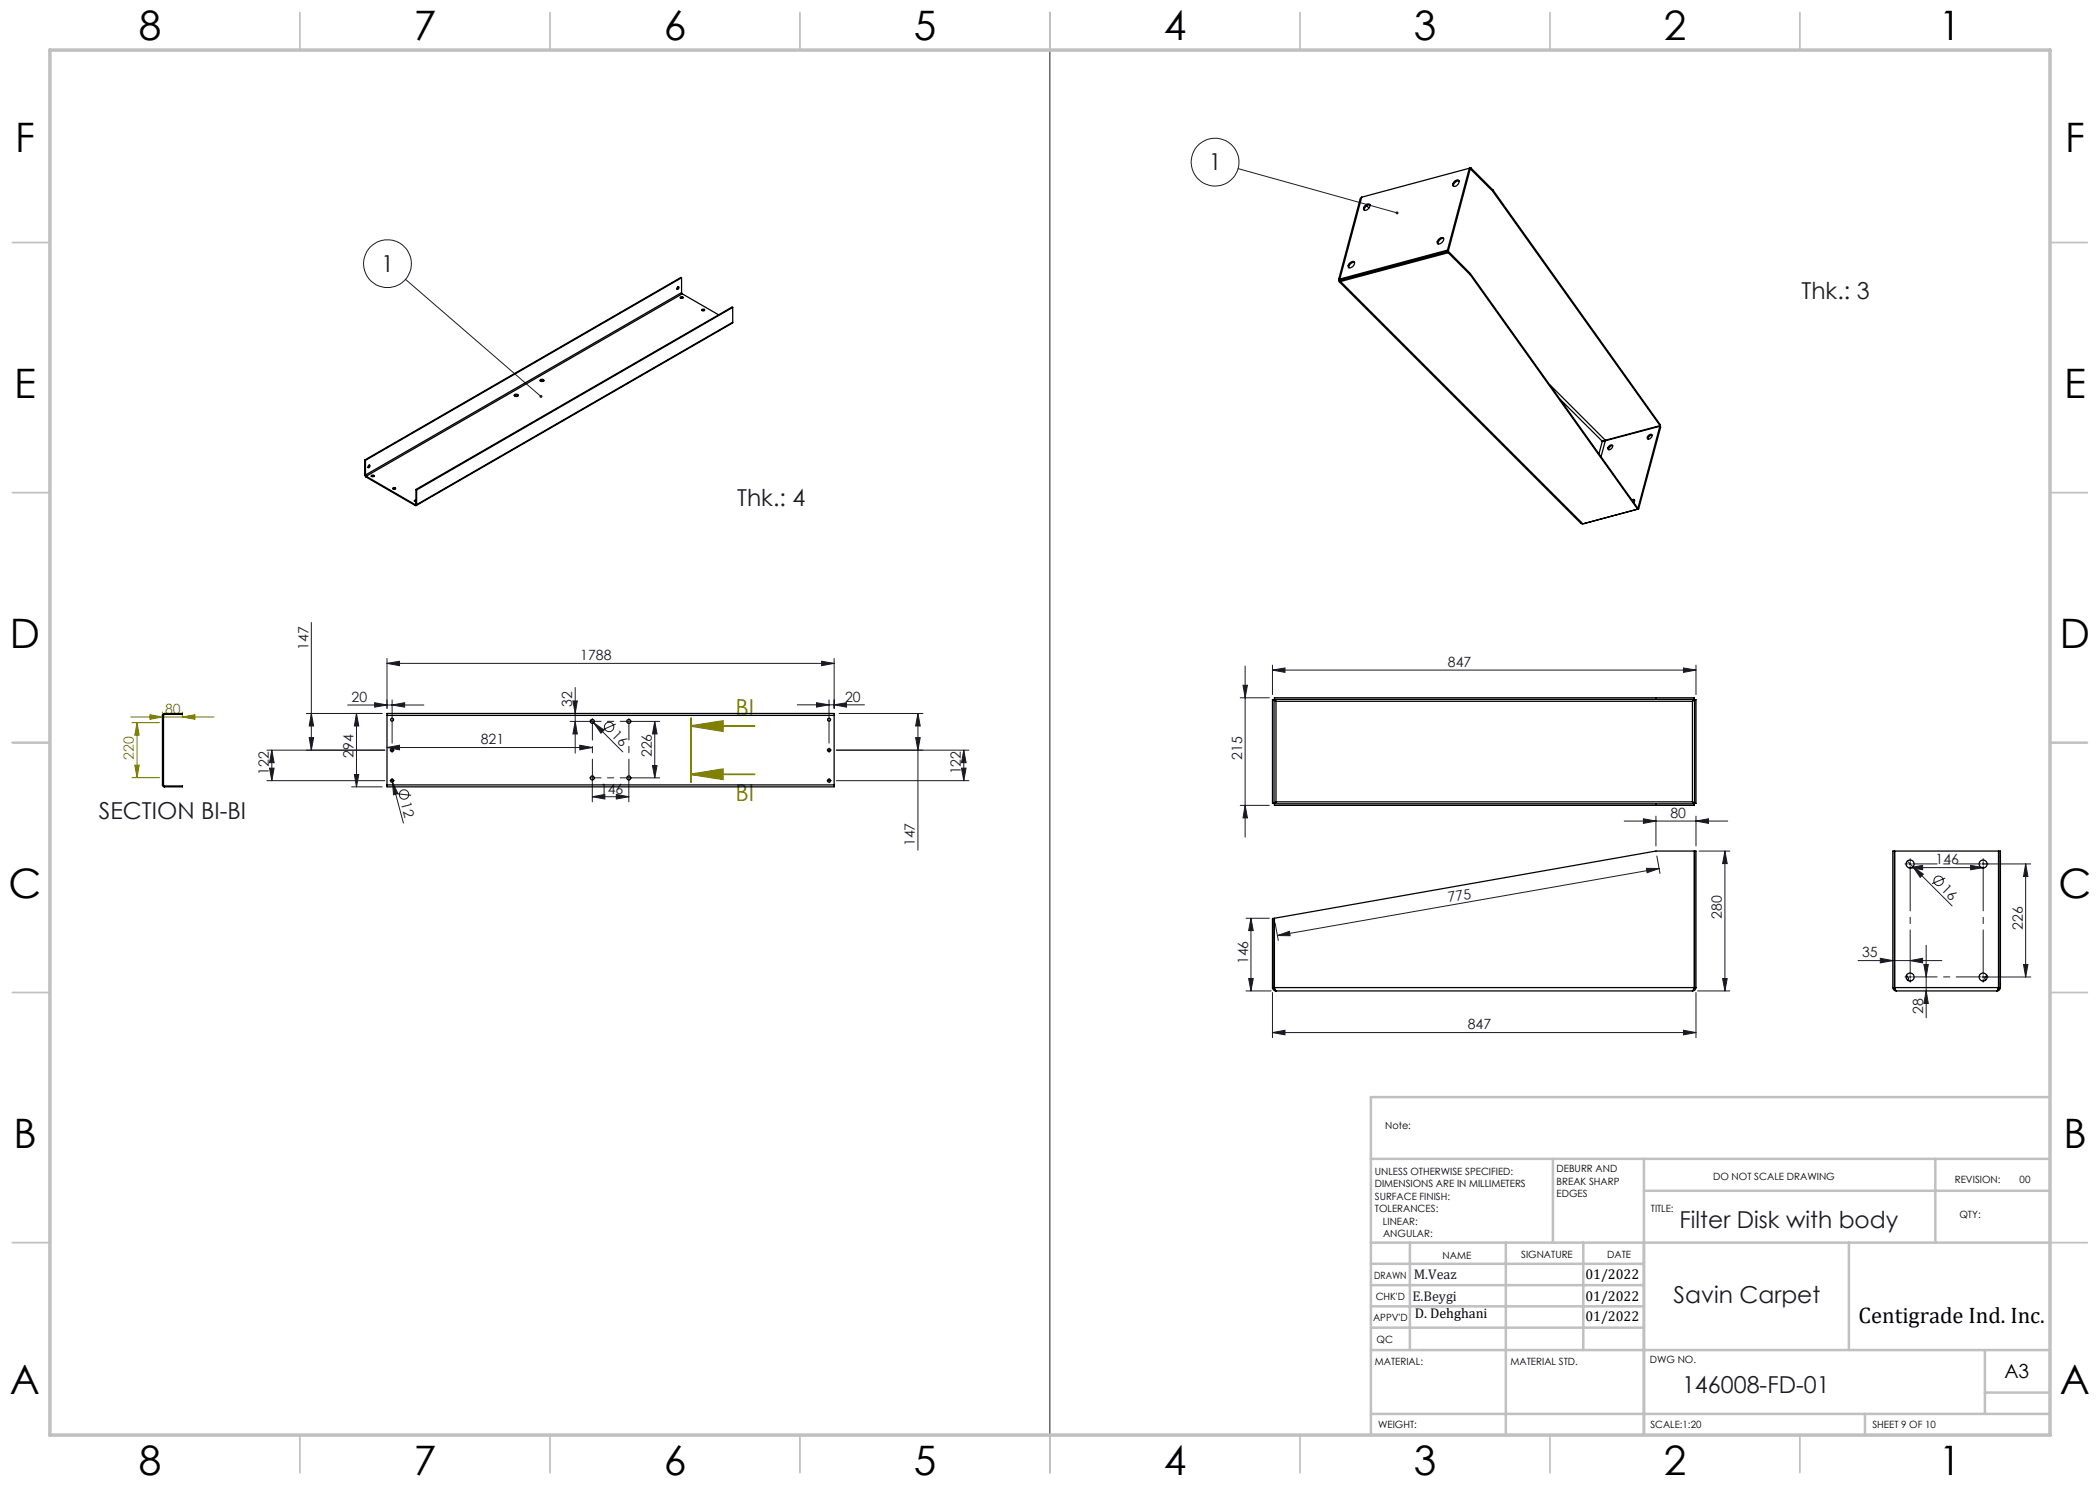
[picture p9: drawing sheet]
<svg xmlns="http://www.w3.org/2000/svg" width="420mm" height="297mm" viewBox="0 0 420 297" stroke-linecap="round" stroke-linejoin="round" font-family="sans-serif">
<g fill="none" stroke="#191924" stroke-width=".2">
<path d="M210 10v277M247.6 33.7l31.8 8.9M81.1 55.9l27.1 23.4M62.3 124.5v25.5M77.4 132.7l2.5-.4v.8zM77.4 131.7v10M77.4 132.7h89.4M78.4 140v8.6M115 137.5v13.1M164.3 132.3l2.5 .4-2.5 .4zM165.8 140v8.6M166.8 131.7v10"/>
<path d="M248 139.6h5.9M248.6 137.1h.9l-.5 2.5zM249 133.2v34.2M254.5 134l2.5-.4v.9zM254.5 133v5.9M254.5 134h84.7M336.7 133.6l2.5 .4-2.5 .5zM339.2 133v5.9M53.4 150h23.6M53.4 156.1h23.6M53.9 153.6h.9l-.4 2.5zM54.4 150v6.1"/>
<path d="M54.4 150l.4 2.5h-.9zM61.3 142.7h15.1M61.8 147.5h.9l-.4 2.5zM62.3 142.7l.4 2.5h-.9zM69.5 141h15.3M70.3 157.4h6.1M70.9 154.9h.9l-.5 2.5zM71.3 142.7l.5 2.5h-.9zM71.3 142.7v14.7M74.9 140.5l2.5 .5-2.5 .4zM77.4 149.5l2.5-.5v1zM77.4 149.5h41.1"/>
<path d="M78.3 150h.2M78.3 156.1h.2M78.4 155.9l.1 .5M78.4 141l2.5-.5v.9zM78.4 149.9v.3M78.4 156v.3M78.5 156.4l1.1 2.3-.9 .3zM78.5 156.4l2.2 8.2M79.4 158.7l2.8 .4M114 144.3h4M114.6 140.2h.9l-.5 2.5zM115 144.3l.5 2.5h-.9z"/>
<path d="M116 149l2.5 .5-2.5 .5zM118.2 144l6.4 6.4M118.3 144.3h.3M118.5 159.3l2.5-.4v.9zM118.5 156.1v4.3M118.5 159.3h7.3M118.5 144.2v.2M118.7 144.6l2.1 1.4-.6 .6zM123.2 144.8l-2.7 1.2M123.3 158.9l2.5 .4-2.5 .5zM125.8 156.1v4.3M126.2 144.3h5.7"/>
<path d="M126.2 155.6h5.7M130.5 153.1h.9l-.4 2.5zM131 144.3l.4 2.5h-.9zM131 144.3v11.3M159.5 141h13.4M163.3 140.5l2.5 .5-2.5 .4zM165.7 150h.2M165.7 156.1h.2M165.8 149.9v.3M165.8 156v.3M166.8 141l2.5-.5v.9zM167.3 150h26.5"/>
<path d="M167.3 156.1h26.5M167.8 142.7h16.8M183.1 147.5h.9l-.4 2.5zM183.6 142.7v27.3M183.6 142.7l.4 2.5h-.9zM192.3 153.6h.9l-.4 2.5zM192.8 150l.4 2.5h-.9zM192.8 150v6.1M248 161.1h5.9M249 161.1l.5 2.5h-.9zM324.8 164.2h20.7M328.7 163.8l2.5 .4-2.5 .5z"/>
<path d="M329.3 173.7h2.5l-2.4 .9zM331.2 163.2v6M331.4 171.2l.6 3.5M331.8 173.7l-76.3 13.4M339.2 164.2l2.5-.4v.9zM339.2 163.2v6M339.8 170.2h6.2M345 170.2l.4 2.5h-.9zM345 170.2v28M381.5 172.2l8.9 9M381.8 172.8h.5M382 173.5l2.5-.4v.9z"/>
<path d="M382 172.5v.5M382 173.5h14.6M382.6 173.4l2.1 1.4-.7 .7zM389 175.6l-2.6 1.1M394.1 173.1l2.5 .4-2.5 .5zM396.6 172.8h9.6M396.6 172.5v.4M405.1 172.8v22.6M405.1 172.8l.5 2.5h-.9zM249.2 198.2h5M249.2 183.7h4.7M249.7 195.7h.9l-.4 2.5z"/>
<path d="M250.2 183.7v14.5M250.2 183.7l.4 2.4h-.9zM254.5 198.5v9M255 184.6l.7 3.5M255.5 187.1l2.4-.8 .1 .8zM339.2 198.5v9M339.5 198.2h6.5M344.5 195.7h.9l-.4 2.5zM371.6 192.1h16.8M376.1 191.7l2.5 .4-2.5 .5zM382 192.1l2.5-.4v.9zM384.8 192.9h.9l-.5 2.5z"/>
<path d="M385.2 189.1v14.4M385.2 198.2l.5 2.5h-.9zM396.6 195.4h9.6M404.7 192.9h.9l-.5 2.5zM254.5 206.5l2.5-.4v.9zM254.5 206.5h84.7M336.7 206.1l2.5 .4-2.5 .5z"/>
<circle cx="243" cy="32.4" r="4.8"/>
<circle cx="77.5" cy="52.7" r="4.8"/>
<circle cx="80.8" cy="158.9" r=".93"/>
<circle cx="121.8" cy="145.4" r=".94"/>
<circle cx="387.7" cy="176.2" r=".95"/>
</g>
<path d="M138.2 145.2l6.4-1v2zM138.2 154.9l6.4-1.1v2.1zM138.2 145.2h12.7M138.2 143.6v12.9M138.2 154.9h12.7" fill="none" stroke="#808000" stroke-width=".35"/>
<path d="M26.1 143.4h16.7M26.4 144.5h5.5M26.4 155.5h5.5M27 153h.8l-.4 2.5zM27.4 144.5l.4 2.5h-.8zM27.4 144.5v11M30 142.9l2.5 .5-2.5 .5zM32.5 142.4v1.5M36.5 143.4l2.5-.5v1zM36.5 142.4v1.1" fill="none" stroke="#808000" stroke-width=".2"/>
<g fill="none" stroke="#191924" stroke-width=".2" stroke-dasharray="15.2 1.3 1.3 1.3">
<path d="M78.2 150h-.2M78.2 156.1h-.2M78.4 150.3v.1M78.4 149.8v-.2M78.4 156.4v.1M78.4 155.9v-.2M78.7 150h.2M78.7 156.1h.2M118.2 144.3h-.2M118.2 155.6h-.2M118.5 144v-.3M118.5 155.6h-.1"/>
<path d="M118.5 155.6v.1M118.5 155.6h.1M118.5 155.6v-.2M118.5 155.8v.3M125.8 155.6h-.1M125.8 155.6v.1M125.8 155.6h.1M125.8 155.6v-.2M125.8 155.8v.3M125.8 144.3h-.1M125.8 144.3v.1M125.8 144.3h.1"/>
<path d="M125.8 144.3v-.2M125.8 144v-.3M126 155.6h.3M126 144.3h.3M165.6 150h-.2M165.6 156.1h-.2M165.8 150.3v.1M165.8 149.8v-.2M165.8 156.4v.1M165.8 155.9v-.2M166.1 150h.2M166.1 156.1h.2"/>
<path d="M381.5 172.8h-.5M382 172.3v-.6M396.6 172.8v-.3M396.6 172.8h-.2M396.6 172.8v.2M396.6 172.8h.3M396.6 172.3v-.6M397.1 172.8h.6M381.5 195.4h-.5M382 195.4v-.3M382 195.4h-.2M382 195.4v.2"/>
<path d="M382 195.4h.3M382 195.9v.5M396.6 195.4v-.3M396.6 195.4h-.2M396.6 195.4v.2M396.6 195.4h.3M396.6 195.9v.5M397.1 195.4h.6"/>
</g>
<path d="M382.5 172.8h13.6M382.5 195.4h13.6" fill="none" stroke="#191924" stroke-width=".2" stroke-dasharray="15.2 1.3 1.3 1.3" stroke-dashoffset="10.3"/>
<path d="M382 194.9v-21.6M396.6 194.9v-21.6" fill="none" stroke="#191924" stroke-width=".2" stroke-dasharray="15.2 1.3 1.3 1.3" stroke-dashoffset="6.3"/>
<path d="M118.5 155.3v-10.8M125.8 155.3v-10.8" fill="none" stroke="#191924" stroke-width=".2" stroke-dasharray="15.2 1.3 1.3 1.3" stroke-dashoffset="11.7"/>
<path d="M125.5 155.6h-6.8M125.5 144.3h-6.8" fill="none" stroke="#191924" stroke-width=".2" stroke-dasharray="15.2 1.3 1.3 1.3" stroke-dashoffset="13.7"/>
<g fill="none" stroke="#c0c0c0" stroke-width=".35">
<path d="M60 2.5v7.5M110 2.5v7.5M160 2.5v7.5M210 2.5v7.5M260 2.5v7.5M310 2.5v7.5M360 2.5v7.5M2.5 48.5h7.5M410 48.5h7.5M2.5 98.5h7.5M410 98.5h7.5M2.5 148.5h7.5"/>
<path d="M410 148.5h7.5M2.5 198.5h7.5M410 198.5h7.5M2.5 248.5h7.5M410 248.5h7.5M60 287v7.5M110 287v7.5M160 287v7.5M210 287v7.5M260 287v7.5M310 287v7.5M360 287v7.5"/>
</g>
<g fill="none" stroke="#c0c0c0" stroke-width=".5">
<path d="M410 219.4h-135.8v67.4M274.2 231.8h135.8M310.6 231.8v16.7M328.8 231.8v55.2M328.8 238.2h81.2M387.1 231.8v16.7M274.2 248.5h135.8M274.2 257h54.6M274.2 252.8h54.6M282 248.5v21.5M301.2 248.5v38.3M316.7 248.5v21.5"/>
<path d="M369.8 248.5v21.5M274.2 265.5h54.6M274.2 261.3h54.6M274.2 270h135.8M397 270v12.8M397 278.5h13M274.2 282.8h135.8M373 282.8v4.2"/>
</g>
<path d="M10 10h400v277h-400z" fill="none" stroke="#c0c0c0" stroke-width=".7"/>
<path d="M138.2 145.2l6.4-1v2zM138.2 154.9l6.4-1.1v2.1z" fill="#808000"/>
<path d="M107.9 79.1v.3a.28 .28 0 0 0 .2 .2 .28 .28 0 0 0 .3-.1l-.2-.2 .2 .2a.3 .3 0 0 0 0-.4 .3 .3 0 0 0-.5 0zM279.2 42.4v.3a.27 .27 0 0 0 .2 .2 .27 .27 0 0 0 .3-.3h-.3h.3l-.1-.2z" fill="#191924"/>
<g fill="#808000">
<path d="M30 142.9l2.5 .5-2.5 .5zM36.5 143.4l2.5-.5v1z"/>
<path d="M27.4 144.5l.4 2.5h-.8zM27 153h.8l-.4 2.5z"/>
</g>
<g fill="#191924">
<path d="M78.5 156.4l1.1 2.3-.9 .3z"/>
<path d="M382.6 173.4l2.1 1.4-.7 .7z"/>
<path d="M118.7 144.6l2.1 1.4-.6 .6z"/>
<path d="M336.7 133.6l2.5 .4-2.5 .5zM254.5 134l2.5-.4v.9z"/>
<path d="M77.4 132.7l2.5-.4v.8zM164.3 132.3l2.5 .4-2.5 .4zM163.3 140.5l2.5 .5-2.5 .4zM166.8 141l2.5-.5v.9z"/>
<path d="M328.7 163.8l2.5 .4-2.5 .5zM339.2 164.2l2.5-.4v.9z"/>
<path d="M116 149l2.5 .5-2.5 .5zM77.4 149.5l2.5-.5v1zM123.3 158.9l2.5 .4-2.5 .5zM118.5 159.3l2.5-.4v.9zM78.4 141l2.5-.5v.9zM74.9 140.5l2.5 .5-2.5 .4zM382 192.1l2.5-.4v.9zM376.1 191.7l2.5 .4-2.5 .5z"/>
<path d="M394.1 173.1l2.5 .4-2.5 .5zM382 173.5l2.5-.4v.9z"/>
<path d="M336.7 206.1l2.5 .4-2.5 .5zM254.5 206.5l2.5-.4v.9z"/>
<path d="M329.3 173.7h2.5l-2.4 .9zM255.5 187.1l2.4-.8 .1 .8z"/>
<path d="M115 144.3l.5 2.5h-.9zM114.6 140.2h.9l-.5 2.5zM61.8 147.5h.9l-.4 2.5zM62.3 142.7l.4 2.5h-.9zM183.1 147.5h.9l-.4 2.5zM183.6 142.7l.4 2.5h-.9z"/>
<path d="M248.6 137.1h.9l-.5 2.5zM249 161.1l.5 2.5h-.9z"/>
<path d="M405.1 172.8l.5 2.5h-.9zM404.7 192.9h.9l-.5 2.5zM384.8 192.9h.9l-.5 2.5zM385.2 198.2l.5 2.5h-.9z"/>
<path d="M344.5 195.7h.9l-.4 2.5zM345 170.2l.4 2.5h-.9z"/>
<path d="M71.3 142.7l.5 2.5h-.9zM70.9 154.9h.9l-.5 2.5zM192.8 150l.4 2.5h-.9zM192.3 153.6h.9l-.4 2.5zM131 144.3l.4 2.5h-.9zM130.5 153.1h.9l-.4 2.5zM54.4 150l.4 2.5h-.9zM53.9 153.6h.9l-.4 2.5z"/>
<path d="M250.2 183.7l.4 2.4h-.9zM249.7 195.7h.9l-.4 2.5z"/>
</g>
<g fill="none" stroke="#000" stroke-width=".25">
<path d="M272.3 39.4l-.2 .2-4.4 16.3M272.3 39.4l-4.3 16.4M290.9 36.3a.51 .51 0 0 1 .5-.3 .51 .51 0 0 1 .4 .3 .9 .9 0 0 1-1.2 .8v-.4zM291.8 36.2a1.03 1.03 0 0 0-1.1 1.1M293.9 33.7l.1 .1M293.9 33.7l-4.4 16.3M293.9 33.7l-21.6 5.7M294 33.8l-4.3 16.4M294 33.8h.1M294.1 33.8l4.4 4.4M294.2 33.6l-.3 .1M294.2 33.6l-.1 .2"/>
<path d="M294.2 33.6l4.4 4.4M298.5 38.2l33.5 46.9M298.6 38l-.1 .2M298.6 38l33.4 46.9v.2M135.5 57.4a.25 .25 0 0 1 .3 .3 .25 .25 0 0 1-.4 .2zM135.6 57.4v.2l-.2 .2M136.1 59.6h.5M136.1 59.4h.1a.24 .24 0 0 1 .4 0 .24 .24 0 0 1 0 .3 .24 .24 0 0 1-.4 0l-.2-.2zM136.3 58.5l.2 .3M136.3 55.6l-63.2 36.5M136.3 55.6v2.9M136.3 58.5l-63.2 36.5"/>
<path d="M136.3 55.6l-.1-.1-63.2 36.5M136.5 58.8l7.2 4.2M136.5 58.8l-63.3 36.4M267.8 56.3l48.4 48.4 .4 .1M267.9 56.1l-.1 .2h.3M268 55.8l-.3 .1 .2 .2M268 55.8l.1 .2M268.1 56l-.1 .1h.1M268.1 56.3l48.5 48.5M268.1 56l-.2 .1M268.1 56v.1M268.1 56h-.1h.1"/>
<path d="M268.1 56.1v.2M268.1 56h.1M270 52.6a.54 .54 0 0 1 .9 0 .94 .94 0 0 1-1.2 .8l-.1-.3zM270.9 52.5a1.08 1.08 0 0 0-1.1 1M272.9 41.2a.58 .58 0 0 1 .5-.4 .58 .58 0 0 1 .6 .3v.1a.92 .92 0 0 1-1.3 .7zM273.3 41.1l.5 .5M274 41a.91 .91 0 0 0-1.1 1M283.9 51.7l.1 .1M284.6 51.6h.1M287.8 47.8a.48 .48 0 0 1 .6-.3 .48 .48 0 0 1 .3 .5l-.1 .2a.74 .74 0 0 1-1.2 .4v-.3zM288.7 47.7a1.08 1.08 0 0 0-1.1 1.1M289.5 50l.2 .2"/>
<path d="M289.5 50l-21.5 5.8M289.6 50.5l4.4 4.5M289.6 50.5l-21.5 5.8M289.7 50.2l-21.6 5.8M289.7 50.3l-.1 .2M289.7 50.3l4.4 4.4M289.7 50.3l-21.6 5.8M294 55l33.5 46.8 .1-.2M294.1 54.7l-.1 .3M294.1 54.7l33.5 46.9M102.9 79a.36 .36 0 0 1 .4-.2 .36 .36 0 0 1 .2 .4l-.5 .1zM102.9 79.2l.3-.2 .4 .2"/>
<path d="M108 76l.4-.2a.29 .29 0 0 1 .3 .1 .29 .29 0 0 1 0 .4 .29 .29 0 0 1-.4 0l-.2-.1zM108 76.2l.3-.2 .5 .2M140.4 61.9l.1-.1a.25 .25 0 0 1 .4 .1 .25 .25 0 0 1-.1 .3 .25 .25 0 0 1-.3 0zM140.4 62.1l.2-.1 .3 .1M146.5 64.4v.2l-63.2 36.5M146.5 61.5l-63.2 36.5M146.5 61.5v2.9M146.5 64.4l-63.2 36.5M146.5 61.5l-.1-.1-63.2 36.5M310.1 77l11 11M312 79.9l8.5 8.4M73 94.9l.2 .5"/>
<path d="M73 92v2.9M73 92l.1 .1M73 94.9l.1 .1M73.1 95l.1 .2M73.1 92.1v2.9M73.2 95.2l9.8 5.7M73.2 95.4l9.8 5.7M73.2 95.2v.2M73.7 93.1h.1a.25 .25 0 0 1 .2 .3 .25 .25 0 0 1-.4 .1zM73.8 93v.4l-.2 .1M74.2 95.2a.26 .26 0 0 1 .4-.2 .26 .26 0 0 1 .1 .3l-.3 .1zM74.3 95.3l.2-.1 .3 .1"/>
<path d="M78.6 97.8h.5M78.6 97.5h.1a.24 .24 0 0 1 .4 0 .24 .24 0 0 1-.1 .4 .24 .24 0 0 1-.3-.1zM83.2 97.9v3M83.2 97.9l.1 .1M83.3 98v2.9M320.5 88.3l-.7 2.4M321.1 88l-.6 .3M321.1 88.2l-.6 .1M321.1 88.2l-.9 3.1M321.8 89.2a.39 .39 0 0 1 .6-.2 .39 .39 0 0 1 0 .6 .43 .43 0 0 1-.4 .4 .43 .43 0 0 1-.4-.3zM322.5 89.1a.84 .84 0 0 0-.8 .9M326.4 100a.34 .34 0 0 1 .5 0 .34 .34 0 0 1-.1 .5"/>
<path d="M329.6 87.2a.49 .49 0 0 1 .8-.1 .64 .64 0 0 1-.3 .6 .64 .64 0 0 1-.6 0zM330.4 87a.84 .84 0 0 0-.8 .8M332 85.3l-10.9 2.9M332 85.3l-4.4 16.3M332 85.3l.1 .1-4.4 16.4M332 85.1l-10.9 2.9M83 100.9v.2M83.2 100.9h-.2M83.2 100l-.3 .1v.2h.3M83.2 100.2l-.3 .1M83.2 100.9h.1M83.3 100.9l-.1 .2h-.2"/>
<path d="M316.9 104.7h.1M326.9 100l-.4 .2M327.6 101.6h.1M327.6 101.6l.1 .2M327.7 101.8l-11.1 3M254.8 139.9l.4 .4M254.8 139.9v20.8M254.8 139.9h-.3v20.8h.3M254.9 139.9l.3 .4M254.9 139.9v-.3h83.9v.3M254.9 139.9h83.9M331.2 139.6v.3"/>
<path d="M338.8 139.9l-.3 .4M338.9 139.9l-.4 .4M338.9 139.9v20.8M338.9 139.9h.3v20.8h-.3M32.5 157l.2 .3 .2 .1M32.5 157h.2M32.5 143.1h.2M32.5 143.1v13.9M32.7 157l.2 .2M32.7 143.1v13.9M32.9 142.9l-.2 .2M32.9 142.7l-.3 .1-.1 .3"/>
<path d="M32.9 157.2h3.6v.2h-3.6M32.9 142.7h3.6v.2h-3.6M32.9 142.7v.2M32.9 157.2v.2M77.4 157v.4h89.4v-.4M77.4 143.1v-.4h89.4v.4M77.4 157h89.4M77.4 143.1h89.4M77.4 143.1v13.9M166.8 143.1v13.9M255.2 140.3h83.3M255.2 140.3v20.1"/>
<path d="M338.5 140.3v20.1M254.9 160.8v.3h83.9v-.3M254.9 160.8h83.9M255.2 160.4l-.3 .4M255.2 160.4l-.4 .3M255.2 160.4h83.3M331.2 160.8v.3M338.5 160.4l.4 .3M338.5 160.4l.3 .4M254.5 197.5a.72 .72 0 0 0 .7 .7M254.5 197.5h.3M254.5 197.5v-13.8h.3v13.8"/>
<path d="M254.8 197.5l.2 .3M254.9 197.5l.3 .7M254.9 197.5v-13.8l76.3-13.5h7.6v27.3M254.9 197.5h83.9M255.2 198.2h83.3M338.8 197.5l-.3 .7M338.9 197.5l-.2 .3M338.9 197.5h.3M338.9 197.5v-27.3h.3v27.3M339.2 197.5v.1a.67 .67 0 0 1-.7 .6M378.6 197.5a.72 .72 0 0 0 .7 .7M378.6 197.5h.3"/>
<path d="M378.6 197.5v-27.3h.3v27.3M378.9 197.5l.2 .3M379 197.5l.3 .7M379 197.5h20.7M379 197.5v-27.3h20.7v27.3M379.3 198.2h20.1M381.3 195.1a.67 .67 0 0 1 .3 1M397.4 195.1a.61 .61 0 0 0-.3 1M399.7 197.5l-.3 .7M399.8 197.5l-.2 .3M399.8 197.5h.3M399.8 197.5v-27.3h.3v27.3"/>
<path d="M400.1 197.5v.1a.61 .61 0 0 1-.7 .6"/>
<circle cx="78.4" cy="156.1" r=".31"/>
<circle cx="78.4" cy="143.9" r=".31"/>
<circle cx="78.4" cy="150" r=".31"/>
<circle cx="118.5" cy="155.6" r=".39"/>
<circle cx="118.5" cy="144.3" r=".38"/>
<circle cx="125.8" cy="155.6" r=".39"/>
<circle cx="125.8" cy="144.3" r=".38"/>
<circle cx="165.8" cy="143.9" r=".31"/>
<circle cx="165.8" cy="150" r=".31"/>
<circle cx="165.8" cy="156.1" r=".31"/>
<circle cx="382" cy="172.8" r=".8"/>
<circle cx="396.6" cy="172.8" r=".8"/>
<circle cx="382" cy="195.4" r=".81"/>
<circle cx="396.6" cy="195.4" r=".81"/>
</g>
<g font-size="8.1">
<text x="27.8" y="8">8</text>
<text x="82.8" y="8">7</text>
<text x="132.8" y="8">6</text>
<text x="182.8" y="8">5</text>
<text x="232.8" y="8">4</text>
<text x="282.8" y="8">3</text>
<text x="332.8" y="8">2</text>
<text x="387.8" y="8">1</text>
<text x="3" y="30.4">F</text>
<text x="413" y="30.4">F</text>
<text x="2.8" y="79.6">E</text>
<text x="412.8" y="79.6">E</text>
<text x="2" y="129.6">D</text>
<text x="412" y="129.6">D</text>
<text x="1.7" y="179.6">C</text>
<text x="411.7" y="179.6">C</text>
<text x="2.7" y="229.6">B</text>
<text x="412.7" y="229.6">B</text>
<text x="2" y="278.9">A</text>
<text x="412" y="278.9">A</text>
<text x="27.8" y="295">8</text>
<text x="82.8" y="295">7</text>
<text x="132.8" y="295">6</text>
<text x="182.8" y="295">5</text>
<text x="232.8" y="295">4</text>
<text x="282.8" y="295">3</text>
<text x="332.8" y="295">2</text>
<text x="387.8" y="295">1</text>
</g>
<g font-size="4.7" fill="#191924">
<text x="241.7" y="34">1</text>
<text x="76.2" y="54.3">1</text>
<text x="360.3" y="59.9">Thk.: 3</text>
<text x="147.4" y="101.2">Thk.: 4</text>
<text x="19.8" y="163.7">SECTION BI-BI</text>
<text x="335.9" y="245.6">Filter Disk with body</text>
<text x="334.7" y="260.5">Savin Carpet</text>
<text x="336.4" y="278.5">146008-FD-01</text>
</g>
<g font-size="4.7" fill="#808000">
<text x="147.1" y="143.3">BI</text>
<text x="147.1" y="160.1">BI</text>
</g>
<text font-size="4.5" x="371.7" y="264.6">Centigrade Ind. Inc.</text>
<text font-size="3.9" x="400.9" y="275.5">A3</text>
<g font-size="2.8" fill="#191924">
<text x="61.7" y="130" transform="rotate(-90 61.7 130)">147</text>
<text x="116.1" y="132.1">1788</text>
<text x="289.6" y="133.4">847</text>
<text x="70.3" y="140.4">20</text>
<text x="114.4" y="141.4" transform="rotate(-90 114.4 141.4)">32</text>
<text x="169" y="140.4">20</text>
<text x="96.2" y="148.9">821</text>
<text x="122.2" y="147.2" transform="rotate(45 122.2 147.2)">16</text>
<text x="53.8" y="155" transform="rotate(-90 53.8 155)">122</text>
<text x="70.7" y="151.6" transform="rotate(-90 70.7 151.6)">294</text>
<text x="130.4" y="151.5" transform="rotate(-90 130.4 151.5)">226</text>
<text x="192.2" y="154.9" transform="rotate(-90 192.2 154.9)">122</text>
<text x="248.4" y="151.9" transform="rotate(-90 248.4 151.9)">215</text>
<text x="80.2" y="160.7" transform="rotate(75 80.2 160.7)">12</text>
<text x="120" y="158.7">146</text>
<text x="334.1" y="163.6">80</text>
<text x="183" y="169.2" transform="rotate(-90 183 169.2)">147</text>
<text x="387.1" y="172.9">146</text>
<text x="388.1" y="178" transform="rotate(45 388.1 178)">16</text>
<text x="289.7" y="180.5" transform="rotate(-10 289.7 180.5)">775</text>
<text x="344.4" y="183.7" transform="rotate(-90 344.4 183.7)">280</text>
<text x="372.4" y="191.5">35</text>
<text x="404.5" y="186" transform="rotate(-90 404.5 186)">226</text>
<text x="249.6" y="192.8" transform="rotate(-90 249.6 192.8)">146</text>
<text x="384.6" y="202.7" transform="rotate(-90 384.6 202.7)">28</text>
<text x="293.6" y="205.9">847</text>
<text x="282.8" y="255.9">M.Veaz</text>
<text x="282.5" y="260.1">E.Beygi</text>
</g>
<g font-size="2.8" fill="#808000">
<text x="33" y="142.8">80</text>
<text x="26.8" y="151.9" transform="rotate(-90 26.8 151.9)">220</text>
</g>
<g font-size="2.8">
<text x="317.1" y="255.9">01/2022</text>
<text x="282.9" y="263.6">D. Dehghani</text>
<text x="317.1" y="260.1">01/2022</text>
<text x="317.1" y="264.2">01/2022</text>
</g>
<g font-size="2">
<text x="277" y="225.8">Note:</text>
<text x="275" y="234.9">UNLESS OTHERWISE SPECIFIED:</text>
<text x="275" y="237.4">DIMENSIONS ARE IN MILLIMETERS</text>
<text x="275" y="239.9">SURFACE FINISH:</text>
<text x="311.3" y="234.5">DEBURR AND</text>
<text x="311.3" y="237">BREAK SHARP</text>
<text x="311.3" y="239.5">EDGES</text>
<text x="342.6" y="236">DO NOT SCALE DRAWING</text>
<text x="391" y="236.6">REVISION:</text>
<text x="403.9" y="236.6">00</text>
<text x="275" y="242.4">TOLERANCES:</text>
<text x="276.6" y="244.9">LINEAR:</text>
<text x="330.2" y="242.4">TITLE:</text>
<text x="391.9" y="243.7">QTY:</text>
<text x="276.6" y="247.4">ANGULAR:</text>
<text x="288.5" y="251.7">NAME</text>
<text x="304.2" y="251.7">SIGNATURE</text>
<text x="321.4" y="251.7">DATE</text>
<text x="274.8" y="255.9">DRAWN</text>
<text x="275.1" y="260.1">CHK'D</text>
<text x="274.6" y="264.2">APPV'D</text>
<text x="275.3" y="268.5">QC</text>
<text x="275" y="273">MATERIAL:</text>
<text x="302.1" y="273">MATERIAL STD.</text>
<text x="330" y="272.5">DWG NO.</text>
<text x="275.6" y="285.6">WEIGHT:</text>
<text x="330.1" y="285.6">SCALE:1:20</text>
<text x="374.5" y="285.6">SHEET 9 OF 10</text>
</g>
</svg>
